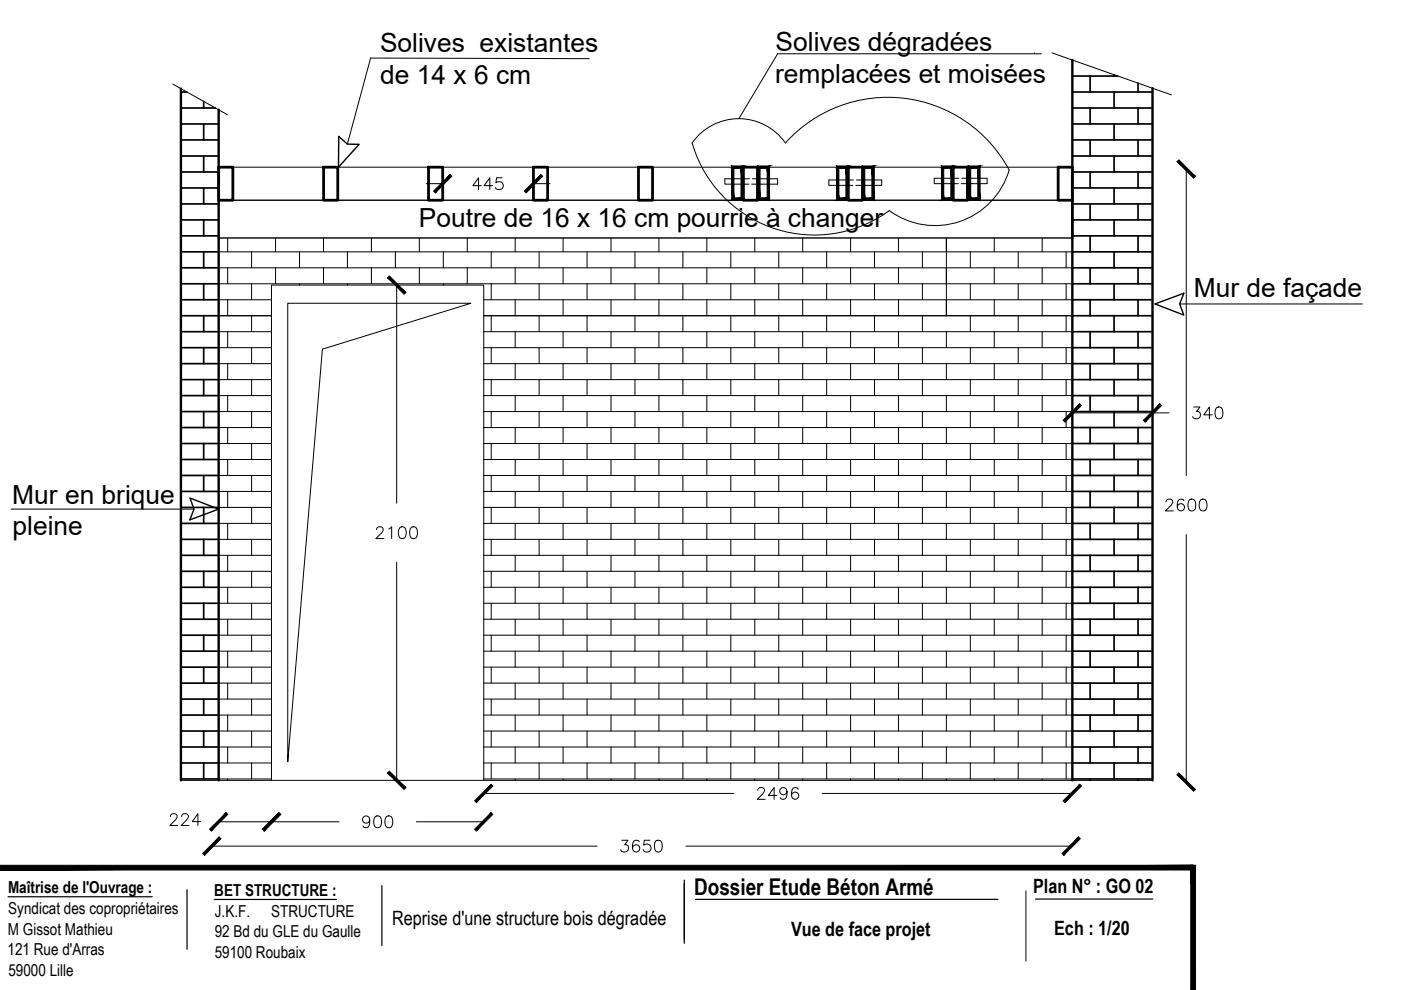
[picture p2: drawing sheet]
<svg xmlns="http://www.w3.org/2000/svg" width="297mm" height="210mm" viewBox="0 0 297 210" stroke-linecap="round" stroke-linejoin="round" font-family="sans-serif">
<!-- layer: 0 -->
<g fill="none" stroke="#000" stroke-width=".21">
<path d="M46.4 53.4h181M46.4 56.8h181M48.3 50.5v2.9M48.3 56.8v3.4M53.3 53.4v3.4M58.4 50.5v2.9M58.4 56.8v3.4M63.5 53.4v3.4M68.6 50.5v2.9M68.6 56.8v3.4M73.7 53.4v3.4M78.7 50.5v2.9"/>
<path d="M78.7 56.8v3.4M83.8 53.4v3.4M88.9 50.5v2.9M88.9 56.8v3.4M94 53.4v3.4M99.1 50.5v2.9M99.1 56.8v3.4M104.1 53.4v3.4M109.2 50.5v2.9M109.2 56.8v3.4M114.3 53.4v3.4M119.4 50.5v2.9"/>
<path d="M119.4 56.8v3.4M124.5 53.4v3.4M129.5 50.5v2.9M129.5 56.8v3.4M134.6 53.4v3.4M139.7 50.5v2.9M139.7 56.8v3.4M144.8 53.4v3.4M149.9 50.5v2.9M149.9 56.8v3.4M154.9 53.4v3.4M160 50.5v2.9"/>
<path d="M160 56.8v3.4M165.1 53.4v3.4M170.2 50.5v2.9M170.2 56.8v3.4M175.3 53.4v3.4M180.3 50.5v2.9M180.3 56.8v3.4M185.4 53.4v3.4M190.5 50.5v2.9M190.5 56.8v3.4M195.6 53.4v3.4M200.6 50.5v16.4"/>
<path d="M205.7 53.4v3.4M210.8 50.5v2.9M210.8 56.8v3.4M215.9 53.4v3.4M221 50.5v2.9M221 56.8v3.4M226 53.4v3.4M46.4 66.9h11.2M46.4 60.2h181M46.4 63.6h11.2M46.4 70.3h11.2M46.4 73.7h11.2"/>
<path d="M46.4 77.1h11.2M48.3 63.6v3.3M48.3 70.3v3.4M48.3 77.1v3.4M53.3 60.2v3.4M53.3 66.9v3.4M53.3 73.7v3.4M63.5 60.2v.2M73.7 60.2v.2M83.8 60.2v.2M94 60.2v.2M102.6 66.9h124.8"/>
<path d="M102.6 63.6h124.8M102.6 70.3h124.8M102.6 73.7h124.8M102.6 77.1h124.8M104.1 60.2v3.4M104.1 66.9v3.4M104.1 73.7v3.4M109.2 63.6v3.3M109.2 70.3v3.4M109.2 77.1v3.4M114.3 60.2v3.4M114.3 66.9v3.4"/>
<path d="M114.3 73.7v3.4M119.4 63.6v3.3M119.4 70.3v3.4M119.4 77.1v3.4M124.5 60.2v3.4M124.5 66.9v3.4M124.5 73.7v3.4M129.5 63.6v3.3M129.5 70.3v3.4M129.5 77.1v3.4M134.6 60.2v3.4M134.6 66.9v3.4"/>
<path d="M134.6 73.7v3.4M139.7 63.6v3.3M139.7 70.3v3.4M139.7 77.1v3.4M144.8 60.2v3.4M144.8 66.9v3.4M144.8 73.7v3.4M149.9 63.6v3.3M149.9 70.3v3.4M149.9 77.1v3.4M154.9 60.2v3.4M154.9 66.9v3.4"/>
<path d="M154.9 73.7v3.4M160 63.6v3.3M160 70.3v3.4M160 77.1v3.4M165.1 60.2v3.4M165.1 66.9v3.4M165.1 73.7v3.4M170.2 63.6v3.3M170.2 70.3v3.4M170.2 77.1v3.4M175.3 60.2v3.4M175.3 66.9v3.4"/>
<path d="M175.3 73.7v3.4M180.3 63.6v3.3M180.3 70.3v3.4M180.3 77.1v3.4M185.4 60.2v3.4M185.4 66.9v3.4M185.4 73.7v3.4M190.5 63.6v3.3M190.5 70.3v3.4M190.5 77.1v3.4M195.6 60.2v3.4M195.6 66.9v3.4"/>
<path d="M195.6 73.7v3.4M200.6 70.3v3.4M200.6 77.1v3.4M205.7 60.2v3.4M205.7 66.9v3.4M205.7 73.7v3.4M210.8 63.6v3.3M210.8 70.3v3.4M210.8 77.1v3.4M215.9 60.2v3.4M215.9 66.9v3.4M215.9 73.7v3.4"/>
<path d="M221 63.6v3.3M221 70.3v3.4M221 77.1v3.4M226 60.2v3.4M226 66.9v3.4M226 73.7v3.4M46.4 80.5h11.2M46.4 83.9h11.2M46.4 87.3h11.2M46.4 90.6h11.2M46.4 94h11.2M46.4 97.4h11.2"/>
<path d="M48.3 83.9v3.4M48.3 90.6v3.4M48.3 97.4v3.4M53.3 80.5v3.4M53.3 87.3v3.3M53.3 94v3.4M102.6 80.5h124.8M102.6 83.9h124.8M102.6 87.3h124.8M102.6 90.6h124.8M102.6 94h124.8M102.6 97.4h124.8"/>
<path d="M104.1 80.5v3.4M104.1 87.3v3.3M104.1 94v3.4M109.2 83.9v3.4M109.2 90.6v3.4M109.2 97.4v3.4M114.3 80.5v3.4M114.3 87.3v3.3M114.3 94v3.4M119.4 83.9v3.4M119.4 90.6v3.4M119.4 97.4v3.4"/>
<path d="M124.5 80.5v3.4M124.5 87.3v3.3M124.5 94v3.4M129.5 83.9v3.4M129.5 90.6v3.4M129.5 97.4v3.4M134.6 80.5v3.4M134.6 87.3v3.3M134.6 94v3.4M139.7 83.9v3.4M139.7 90.6v3.4M139.7 97.4v3.4"/>
<path d="M144.8 80.5v3.4M144.8 87.3v3.3M144.8 94v3.4M149.9 83.9v3.4M149.9 90.6v3.4M149.9 97.4v3.4M154.9 80.5v3.4M154.9 87.3v3.3M154.9 94v3.4M160 83.9v3.4M160 90.6v3.4M160 97.4v3.4"/>
<path d="M165.1 80.5v3.4M165.1 87.3v3.3M165.1 94v3.4M170.2 83.9v3.4M170.2 90.6v3.4M170.2 97.4v3.4M175.3 80.5v3.4M175.3 87.3v3.3M175.3 94v3.4M180.3 83.9v3.4M180.3 90.6v3.4M180.3 97.4v3.4"/>
<path d="M185.4 80.5v3.4M185.4 87.3v3.3M185.4 94v3.4M190.5 83.9v3.4M190.5 90.6v3.4M190.5 97.4v3.4M195.6 80.5v3.4M195.6 87.3v3.3M195.6 94v3.4M200.6 83.9v3.4M200.6 90.6v3.4M200.6 97.4v3.4"/>
<path d="M205.7 80.5v3.4M205.7 87.3v3.3M205.7 94v3.4M210.8 83.9v3.4M210.8 90.6v3.4M210.8 97.4v3.4M215.9 80.5v3.4M215.9 87.3v3.3M215.9 94v3.4M221 83.9v3.4M221 90.6v3.4M221 97.4v3.4"/>
<path d="M226 80.5v3.4M226 87.3v3.3M226 94v3.4M46.4 100.8h11.2M46.4 104.2h11.2M46.4 107.6h11.2M46.4 111h11.2M46.4 114.4h11.2M46.4 117.7h11.2M48.3 104.2v3.4M48.3 111v3.4M48.3 117.7v3.4"/>
<path d="M53.3 100.8v3.4M53.3 107.6v3.4M53.3 114.4v3.3M102.6 100.8h124.8M102.6 104.2h124.8M102.6 107.6h124.8M102.6 111h124.8M102.6 114.4h124.8M102.6 117.7h124.8M104.1 100.8v3.4M104.1 107.6v3.4M104.1 114.4v3.3"/>
<path d="M109.2 104.2v3.4M109.2 111v3.4M109.2 117.7v3.4M114.3 100.8v3.4M114.3 107.6v3.4M114.3 114.4v3.3M119.4 104.2v3.4M119.4 111v3.4M119.4 117.7v3.4M124.5 100.8v3.4M124.5 107.6v3.4M124.5 114.4v3.3"/>
<path d="M129.5 104.2v3.4M129.5 111v3.4M129.5 117.7v3.4M134.6 100.8v3.4M134.6 107.6v3.4M134.6 114.4v3.3M139.7 104.2v3.4M139.7 111v3.4M139.7 117.7v3.4M144.8 100.8v3.4M144.8 107.6v3.4M144.8 114.4v3.3"/>
<path d="M149.9 104.2v3.4M149.9 111v3.4M149.9 117.7v3.4M154.9 100.8v3.4M154.9 107.6v3.4M154.9 114.4v3.3M160 104.2v3.4M160 111v3.4M160 117.7v3.4M165.1 100.8v3.4M165.1 107.6v3.4M165.1 114.4v3.3"/>
<path d="M170.2 104.2v3.4M170.2 111v3.4M170.2 117.7v3.4M175.3 100.8v3.4M175.3 107.6v3.4M175.3 114.4v3.3M180.3 104.2v3.4M180.3 111v3.4M180.3 117.7v3.4M185.4 100.8v3.4M185.4 107.6v3.4M185.4 114.4v3.3"/>
<path d="M190.5 104.2v3.4M190.5 111v3.4M190.5 117.7v3.4M195.6 100.8v3.4M195.6 107.6v3.4M195.6 114.4v3.3M200.6 104.2v3.4M200.6 111v3.4M200.6 117.7v3.4M205.7 100.8v3.4M205.7 107.6v3.4M205.7 114.4v3.3"/>
<path d="M210.8 104.2v3.4M210.8 111v3.4M210.8 117.7v3.4M215.9 100.8v3.4M215.9 107.6v3.4M215.9 114.4v3.3M221 104.2v3.4M221 111v3.4M221 117.7v3.4M226 100.8v3.4M226 107.6v3.4M226 114.4v3.3"/>
<path d="M46.4 121.1h11.2M46.4 124.5h11.2M46.4 127.9h11.2M46.4 131.3h11.2M46.4 134.7h11.2M46.4 138.1h11.2M48.3 124.5v3.4M48.3 131.3v3.4M48.3 138.1v3.3M53.3 121.1v3.4M53.3 127.9v3.4M53.3 134.7v3.4"/>
<path d="M102.6 121.1h124.8M102.6 124.5h124.8M102.6 127.9h124.8M102.6 131.3h124.8M102.6 134.7h124.8M102.6 138.1h124.8M104.1 121.1v3.4M104.1 127.9v3.4M104.1 134.7v3.4M109.2 124.5v3.4M109.2 131.3v3.4M109.2 138.1v3.3"/>
<path d="M114.3 121.1v3.4M114.3 127.9v3.4M114.3 134.7v3.4M119.4 124.5v3.4M119.4 131.3v3.4M119.4 138.1v3.3M124.5 121.1v3.4M124.5 127.9v3.4M124.5 134.7v3.4M129.5 124.5v3.4M129.5 131.3v3.4M129.5 138.1v3.3"/>
<path d="M134.6 121.1v3.4M134.6 127.9v3.4M134.6 134.7v3.4M139.7 124.5v3.4M139.7 131.3v3.4M139.7 138.1v3.3M144.8 121.1v3.4M144.8 127.9v3.4M144.8 134.7v3.4M149.9 124.5v3.4M149.9 131.3v3.4M149.9 138.1v3.3"/>
<path d="M154.9 121.1v3.4M154.9 127.9v3.4M154.9 134.7v3.4M160 124.5v3.4M160 131.3v3.4M160 138.1v3.3M165.1 121.1v3.4M165.1 127.9v3.4M165.1 134.7v3.4M170.2 124.5v3.4M170.2 131.3v3.4M170.2 138.1v3.3"/>
<path d="M175.3 121.1v3.4M175.3 127.9v3.4M175.3 134.7v3.4M180.3 124.5v3.4M180.3 131.3v3.4M180.3 138.1v3.3M185.4 121.1v3.4M185.4 127.9v3.4M185.4 134.7v3.4M190.5 124.5v3.4M190.5 131.3v3.4M190.5 138.1v3.3"/>
<path d="M195.6 121.1v3.4M195.6 127.9v3.4M195.6 134.7v3.4M200.6 124.5v3.4M200.6 131.3v3.4M200.6 138.1v3.3M205.7 121.1v3.4M205.7 127.9v3.4M205.7 134.7v3.4M210.8 124.5v3.4M210.8 131.3v3.4M210.8 138.1v3.3"/>
<path d="M215.9 121.1v3.4M215.9 127.9v3.4M215.9 134.7v3.4M221 124.5v3.4M221 131.3v3.4M221 138.1v3.3M226 121.1v3.4M226 127.9v3.4M226 134.7v3.4M46.4 141.4h11.2M46.4 144.8h11.2M46.4 148.2h11.2"/>
<path d="M46.4 151.6h11.2M46.4 155h11.2M46.4 158.4h11.2M48.3 144.8v3.4M48.3 151.6v3.4M48.3 158.4v3.4M53.3 141.4v3.4M53.3 148.2v3.4M53.3 155v3.4M102.6 141.4h124.8M102.6 144.8h124.8M102.6 148.2h124.8"/>
<path d="M102.6 151.6h124.8M102.6 155h124.8M102.6 158.4h124.8M104.1 141.4v3.4M104.1 148.2v3.4M104.1 155v3.4M109.2 144.8v3.4M109.2 151.6v3.4M109.2 158.4v3.4M114.3 141.4v3.4M114.3 148.2v3.4M114.3 155v3.4"/>
<path d="M119.4 144.8v3.4M119.4 151.6v3.4M119.4 158.4v3.4M124.5 141.4v3.4M124.5 148.2v3.4M124.5 155v3.4M129.5 144.8v3.4M129.5 151.6v3.4M129.5 158.4v3.4M134.6 141.4v3.4M134.6 148.2v3.4M134.6 155v3.4"/>
<path d="M139.7 144.8v3.4M139.7 151.6v3.4M139.7 158.4v3.4M144.8 141.4v3.4M144.8 148.2v3.4M144.8 155v3.4M149.9 144.8v3.4M149.9 151.6v3.4M149.9 158.4v3.4M154.9 141.4v3.4M154.9 148.2v3.4M154.9 155v3.4"/>
<path d="M160 144.8v3.4M160 151.6v3.4M160 158.4v3.4M165.1 141.4v3.4M165.1 148.2v3.4M165.1 155v3.4M170.2 144.8v3.4M170.2 151.6v3.4M170.2 158.4v3.4M175.3 141.4v3.4M175.3 148.2v3.4M175.3 155v3.4"/>
<path d="M180.3 144.8v3.4M180.3 151.6v3.4M180.3 158.4v3.4M185.4 141.4v3.4M185.4 148.2v3.4M185.4 155v3.4M190.5 144.8v3.4M190.5 151.6v3.4M190.5 158.4v3.4M195.6 141.4v3.4M195.6 148.2v3.4M195.6 155v3.4"/>
<path d="M200.6 144.8v3.4M200.6 151.6v3.4M200.6 158.4v3.4M205.7 141.4v3.4M205.7 148.2v3.4M205.7 155v3.4M210.8 144.8v3.4M210.8 151.6v3.4M210.8 158.4v3.4M215.9 141.4v3.4M215.9 148.2v3.4M215.9 155v3.4"/>
<path d="M221 144.8v3.4M221 151.6v3.4M221 158.4v3.4M226 141.4v3.4M226 148.2v3.4M226 155v3.4M46.4 161.8h11.2M46.4 165.2h11.2M48.3 165.2v.3M53.3 161.8v3.4M102.6 161.8h124.8M102.6 165.2h124.8"/>
<path d="M104.1 161.8v3.4M109.2 165.2v.3M114.3 161.8v3.4M119.4 165.2v.3M124.5 161.8v3.4M129.5 165.2v.3M134.6 161.8v3.4M139.7 165.2v.3M144.8 161.8v3.4M149.9 165.2v.3M154.9 161.8v3.4M165.1 161.8v3.4"/>
<path d="M175.3 161.8v3.4M180.3 165.2v.3M185.4 161.8v3.4M190.5 165.2v.3M195.6 161.8v3.4M200.6 165.2v.3M205.7 161.8v3.4M210.8 165.2v.3M215.9 161.8v3.4M221 165.2v.3M226 161.8v3.4M217.5 188.9v14.9"/>
</g>
<!-- layer: textes. R+1 -->
<path d="M46.4 50.5h181M46.4 42.5h181" fill="none" stroke="#000" stroke-width=".3"/>
<g fill="none" stroke="#000" stroke-width=".36">
<path d="M38.4 19.5h1.3M227.4 12.7h.1M227.4 16.1h9.6M227.4 19.5h17M231.1 16.1v3.4M236.2 15.8v.3M236.2 19.5v3.4M241.3 17.6v1.9M38.4 22.9h7.3M38.4 26.3h8M38.4 29.7h8M38.4 33.1h8"/>
<path d="M38.4 36.5h8M38.4 39.8h8M43.2 21.5v1.4M43.2 26.3v3.4M43.2 33.1v3.4M43.2 39.8v3.4M227.4 22.9h17M227.4 26.3h17M227.4 29.7h17M227.4 33.1h17M227.4 36.5h17M227.4 39.8h17"/>
<path d="M231.1 22.9v3.4M231.1 29.7v3.4M231.1 36.5v3.3M236.2 26.3v3.4M236.2 33.1v3.4M236.2 39.8v3.4M241.3 22.9v3.4M241.3 29.7v3.4M241.3 36.5v3.3M38.4 43.2h8M38.4 46.6h8M38.4 50h8"/>
<path d="M38.4 53.4h8M38.4 56.8h8M43.2 46.6v3.4M43.2 53.4v3.4M227.4 43.2h17M227.4 46.6h17M227.4 50h17M227.4 53.4h17M227.4 56.8h17M231.1 43.2v3.4M231.1 50v3.4M231.1 56.8v3.4"/>
<path d="M236.2 46.6v3.4M236.2 53.4v3.4M241.3 43.2v3.4M241.3 50v3.4M241.3 56.8v3.4M38.4 60.2h8M38.4 63.6h8M38.4 66.9h8M38.4 70.3h8M38.4 73.7h8M38.4 77.1h8M43.2 60.2v3.4"/>
<path d="M43.2 66.9v3.4M43.2 73.7v3.4M227.4 60.2h17M227.4 63.6h17M227.4 66.9h17M227.4 70.3h17M227.4 73.7h17M227.4 77.1h17M231.1 63.6v3.3M231.1 70.3v3.4M231.1 77.1v3.4M236.2 60.2v3.4"/>
<path d="M236.2 66.9v3.4M236.2 73.7v3.4M241.3 63.6v3.3M241.3 70.3v3.4M241.3 77.1v3.4M38.4 80.5h8M38.4 83.9h8M38.4 87.3h8M38.4 90.6h8M38.4 94h8M38.4 97.4h8M43.2 80.5v3.4"/>
<path d="M43.2 87.3v3.3M43.2 94v3.4M227.4 80.5h17M227.4 83.9h17M227.4 87.3h17M227.4 90.6h17M227.4 94h17M227.4 97.4h17M231.1 83.9v3.4M231.1 90.6v3.4M231.1 97.4v3.4M236.2 80.5v3.4"/>
<path d="M236.2 87.3v3.3M236.2 94v3.4M241.3 83.9v3.4M241.3 90.6v3.4M241.3 97.4v3.4M38.4 107.6h8M38.4 100.8h8M38.4 104.2h8M38.4 111h8M38.4 114.4h8M38.4 117.7h8M43.2 100.8v3.4"/>
<path d="M43.2 107.6v3.4M43.2 114.4v3.3M227.4 100.8h17M227.4 104.2h17M227.4 107.6h17M227.4 111h17M227.4 114.4h17M227.4 117.7h17M231.1 104.2v3.4M231.1 111v3.4M231.1 117.7v3.4M236.2 100.8v3.4"/>
<path d="M236.2 107.6v3.4M236.2 114.4v3.3M241.3 104.2v3.4M241.3 111v3.4M241.3 117.7v3.4M38.4 121.1h8M38.4 124.5h8M38.4 127.9h8M38.4 131.3h8M38.4 134.7h8M38.4 138.1h8M43.2 121.1v3.4"/>
<path d="M43.2 127.9v3.4M43.2 134.7v3.4M227.4 121.1h17M227.4 124.5h17M227.4 127.9h17M227.4 131.3h17M227.4 134.7h17M227.4 138.1h17M231.1 124.5v3.4M231.1 131.3v3.4M231.1 138.1v3.3M236.2 121.1v3.4"/>
<path d="M236.2 127.9v3.4M236.2 134.7v3.4M241.3 124.5v3.4M241.3 131.3v3.4M241.3 138.1v3.3M38.4 141.4h8M38.4 144.8h8M38.4 148.2h8M38.4 151.6h8M38.4 155h8M38.4 158.4h8M43.2 141.4v3.4"/>
<path d="M43.2 148.2v3.4M43.2 155v3.4M227.4 141.4h17M227.4 144.8h17M227.4 148.2h17M227.4 151.6h17M227.4 155h17M227.4 158.4h17M231.1 144.8v3.4M231.1 151.6v3.4M231.1 158.4v3.4M236.2 141.4v3.4"/>
<path d="M236.2 148.2v3.4M236.2 155v3.4M241.3 144.8v3.4M241.3 151.6v3.4M241.3 158.4v3.4M38.4 161.8h8M38.4 165.2h8M43.2 161.8v3.4M227.4 161.8h17M227.4 165.2h17M231.1 165.2v.3M236.2 161.8v3.4"/>
<path d="M241.3 165.2v.3"/>
</g>
<!-- layer: Porteur -->
<path d="M38.4 18.8v146.7M227.4 12.7v152.8M244.4 18.7v146.8M46.4 23.3v142.2" fill="none" stroke="#000" stroke-width=".51"/>
<!-- layer: Butons sismique jkf -->
<g fill="none" stroke="#000" stroke-width=".21">
<path d="M36.6 17.8l11.6 6.5M219.3 11.4h.1M220.8 11.4h-55.9l-8.3 13.8M223 11.2l25.4 8.9M49.4 35.4h176.3M146.7 30.3a12.1 12.1 0 0 1 19.8 0 29.2 29.2 0 0 1 47.5 5.8M146.8 30.3a26.9 26.9 0 0 0 41.7 14.3 16.4 16.4 0 0 0 25.5-8.5M157.5 39h1.3M158.9 37.9h-5.2v1.1h4M159.5 37.9h5.4v1.1h-5.5M179.5 39.3h1.3M180.9 38.2h-5.2v1.1h4.1"/>
<path d="M181.6 38.2h5.3v1.1h-5.5M201.9 38.9h1.3M203.3 37.8h-5.2v1.1h4M203.9 37.8h5.4v1.1h-5.5M61 64.3h38.9l-31.5 9.7-7.4 87.5zM38.4 165.5h206M57.6 165.5v-105.1h45v105.1"/>
</g>
<path d="M46.4 35.4h3v7.1h-3zM68.6 35.4h3v7.1h-3zM90.9 35.4h3v7.1h-3zM113.1 35.4h3v7.1h-3zM135.4 35.4h3v7.1h-3zM157.6 35.4h3v7.1h-3zM179.9 35.4h3v7.1h-3zM202.1 35.4h3v7.1h-3zM224.4 35.4h3v7.1h-3z" fill="none" stroke="#000" stroke-width=".59"/>
<!-- layer: JKF  bbm plein -->
<g fill="none" stroke="#000" stroke-width=".21">
<path d="M125 12.4l-46.4-.1-5 18.3M90.4 38.9h3.5M113.1 38.9h3.5M251.5 35.8v65M84.1 60.4v46.3M250.1 64.4h38.8M227.4 87.5h20.4M2.4 107.9h38.7M84.1 119.2v46.3M251.5 113.3v52.5M36.1 173.1l.3-.5 .7-.1a.61 .61 0 0 1 .4 1l-1.5 1.5h1.7M38.5 173.1l.1-.3a.79 .79 0 0 1 1.2 0 .77 .77 0 0 1-.2 1l-1.2 1.2h1.7"/>
<path d="M42.6 174.2h-1.8l1.2-1.7v2.5M44.9 179.4h81.7M46.4 174.2h25.4M88.3 174.2h14.3M102.6 168.2h53M145.4 179.4h81.7M174.4 168.2h53"/>
</g>
<path d="M71.8 28.9l1.8 1.7h2.5l-4.3 4.8zM244.9 64.4l6.1-2.2-.9 2.2 .9 2.4zM40.3 105.6l6.1 2.3-6.2 2.3 .9-2.3z" fill="none" stroke="#000" stroke-width=".3"/>
<g fill="#000" stroke="#000" stroke-width=".21">
<path d="M114.7 37l-3.2 3.9 3.5-3.5zM114.7 37l-3.2 3.9-.3-.4z"/>
<path d="M249.6 34.3l3.5 3.5 .3-.4zM249.6 34.3l.3-.4 3.5 3.5z"/>
<path d="M91.9 40.5l.4 .4 3.1-3.9zM95.4 37l.4 .4-3.5 3.5z"/>
<path d="M82.2 58.9l3.5 3.5 .3-.4zM82.2 58.9l.4-.4 3.4 3.5z"/>
<path d="M228.9 85.6l-3.1 3.9 3.5-3.5zM225.4 89.1l3.5-3.5-3.1 3.9z"/>
<path d="M242.4 89.1l.4 .4 3.1-3.9zM245.9 85.6l.4 .4-3.5 3.5z"/>
<path d="M46.5 177.5l-3.1 3.8 3.4-3.5zM46.5 177.5l-3.1 3.8-.4-.4z"/>
<path d="M47.9 172.3l-3.1 3.9 3.5-3.5zM47.9 172.3l-3.1 3.9-.4-.4z"/>
<path d="M55.6 175.8l.4 .4 3.1-3.9zM59.1 172.3l.4 .4-3.5 3.5z"/>
<path d="M59.1 172.3l-3.1 3.9 3.5-3.5zM59.1 172.3l-3.1 3.9-.4-.4z"/>
<path d="M82.6 163.5l-.4 .4 3.8 3.1zM82.2 163.9l3.8 3.1-.3 .4z"/>
<path d="M100.6 175.8l.4 .4 3.1-3.9zM104.1 172.3l.4 .4-3.5 3.5z"/>
<path d="M104.1 166.3l-3.1 3.9 3.5-3.5zM104.1 166.3l-3.1 3.9-.4-.4z"/>
<path d="M225.4 169.8l.4 .4 3.1-3.9zM228.9 166.3l.4 .4-3.5 3.5z"/>
<path d="M249.9 163.9l-.3 .4 3.8 3.1zM249.6 164.3l3.8 3.1-.3 .4z"/>
<path d="M225.2 180.9l.3 .4 3.2-3.8zM228.7 177.5l.3 .3-3.5 3.5z"/>
</g>
<!-- layer: BB -->
<g fill="#000" stroke="#000" stroke-width=".21">
<path d="M155.1 35.2l.5 .5 2-.5zM155.6 35.7l2-.5-.5 .5zM157.6 35.2l-.5 .5 .5 6.8zM157.1 35.7l.5 6.8-.5-.6zM155.1 42.5h2.5l-.5-.6zM155.6 41.9h1.5l-2 .6zM155.1 35.2v7.3l.5-.6zM155.1 35.2l.5 .5v6.2z"/>
<path d="M160.7 35.2l.4 .5 2.1-.5zM161.1 35.7l2.1-.5-.5 .5zM163.2 35.2l-.5 .5 .5 6.8zM162.7 35.7l.5 6.8-.5-.6zM160.7 42.5h2.5l-.5-.6zM161.1 41.9h1.6l-2 .6zM160.7 35.2v7.3l.4-.6zM160.7 35.2l.4 .5v6.2z"/>
<path d="M177.4 35.2l.4 .5 2.1-.5zM177.8 35.7l2.1-.5-.5 .5zM179.9 35.2l-.5 .5 .5 6.8zM179.4 35.7l.5 6.8-.5-.6zM177.4 42.5h2.5l-.5-.6zM177.8 41.9h1.6l-2 .6zM177.4 35.2v7.3l.4-.6zM177.4 35.2l.4 .5v6.2z"/>
<path d="M182.9 35.2l.5 .5 2-.5zM183.4 35.7l2-.5-.5 .5zM185.4 35.2l-.5 .5 .5 6.8zM184.9 35.7l.5 6.8-.5-.6zM182.9 42.5h2.5l-.5-.6zM183.4 41.9h1.5l-2 .6zM182.9 35.2v7.3l.5-.6zM182.9 35.2l.5 .5v6.2z"/>
<path d="M199.6 35.2l.5 .5 2-.5zM200.1 35.7l2-.5-.5 .5zM202.1 35.2l-.5 .5 .5 6.8zM201.6 35.7l.5 6.8-.5-.6zM199.6 42.5h2.5l-.5-.6zM200.1 41.9h1.5l-2 .6zM199.6 35.2v7.3l.5-.6zM199.6 35.2l.5 .5v6.2z"/>
<path d="M205.3 35.2l.5 .5 2-.5zM205.8 35.7l2-.5-.5 .5zM207.8 35.2l-.5 .5 .5 6.8zM207.3 35.7l.5 6.8-.5-.6zM205.3 42.5h2.5l-.5-.6zM205.3 42.5l.5-.6h1.5zM205.3 35.2v7.3l.5-.6zM205.3 35.2l.5 .5v6.2z"/>
</g>
<!-- layer: BECT-cartouche -->
<path d="M1.7 190.1h30.6M39.7 188.6v12.7M45.4 190.7h25.9M81 187.7v12.8M145.1 186.6v13.4M147.5 190.7h64.1M219.5 190.6h24.9" fill="none" stroke="#000" stroke-width=".25"/>
<g fill="#000" stroke="#000" stroke-width=".21">
<path d="M.1 184.5h252.9v-1zM.1 183.5h252.9l-252.9 1z"/>
<path d="M252.5 183.4v26.5h1zM252.5 183.4h1v26.5z"/>
</g>
<g font-size="6.2">
<text x="246.2" y="109.7">2600</text>
<text x="130.9" y="182">3650</text>
</g>
<g font-size="5.7">
<text x="99.5" y="41.3">445</text>
<text x="251.9" y="90">340</text>
<text x="78.7" y="115.4">2100</text>
<text x="159.8" y="170.7">2496</text>
<text x="75.8" y="176.7">900</text>
</g>
<g font-size="5.6">
<text x="80.6" y="11">Solives existantes</text>
<text x="164.5" y="10.9">Solives dégradées</text>
<text x="80.6" y="17.7">de 14 x 6 cm</text>
<text x="164.3" y="17.6">remplacées et moisées</text>
<text x="88.8" y="48.2">Poutre de 16 x 16 cm pourrie à changer</text>
<text x="253.1" y="63">Mur de façade</text>
<text x="2.6" y="106.8">Mur en brique</text>
<text x="2.7" y="113.4">pleine</text>
</g>
<text font-size="4.9" x="147.2" y="189.7">Dossier Etude Béton Armé</text>
<g font-size="4.2">
<text x="219" y="189.4">Plan N° : GO 02</text>
<text x="83.1" y="196.2">Reprise d'une structure bois dégradée</text>
<text x="167.7" y="198.5">Vue de face projet</text>
<text x="223.5" y="198.2">Ech : 1/20</text>
</g>
<g font-size="3.5">
<text x="1.7" y="189.4">Maîtrise de l'Ouvrage :</text>
<text x="45.4" y="190">BET STRUCTURE :</text>
<text x="1.8" y="193.8">Syndicat des copropriétaires</text>
<text x="45.6" y="194.3">J.K.F.</text>
<text x="57.5" y="194.3">STRUCTURE</text>
<text x="1.6" y="202.5">121 Rue d'Arras</text>
<text x="1.7" y="198.2">M Gissot Mathieu</text>
<text x="45.5" y="198.7">92 Bd du GLE du Gaulle</text>
<text x="45.5" y="203.1">59100 Roubaix</text>
<text x="1.8" y="206.8">59000 Lille</text>
</g>
</svg>
